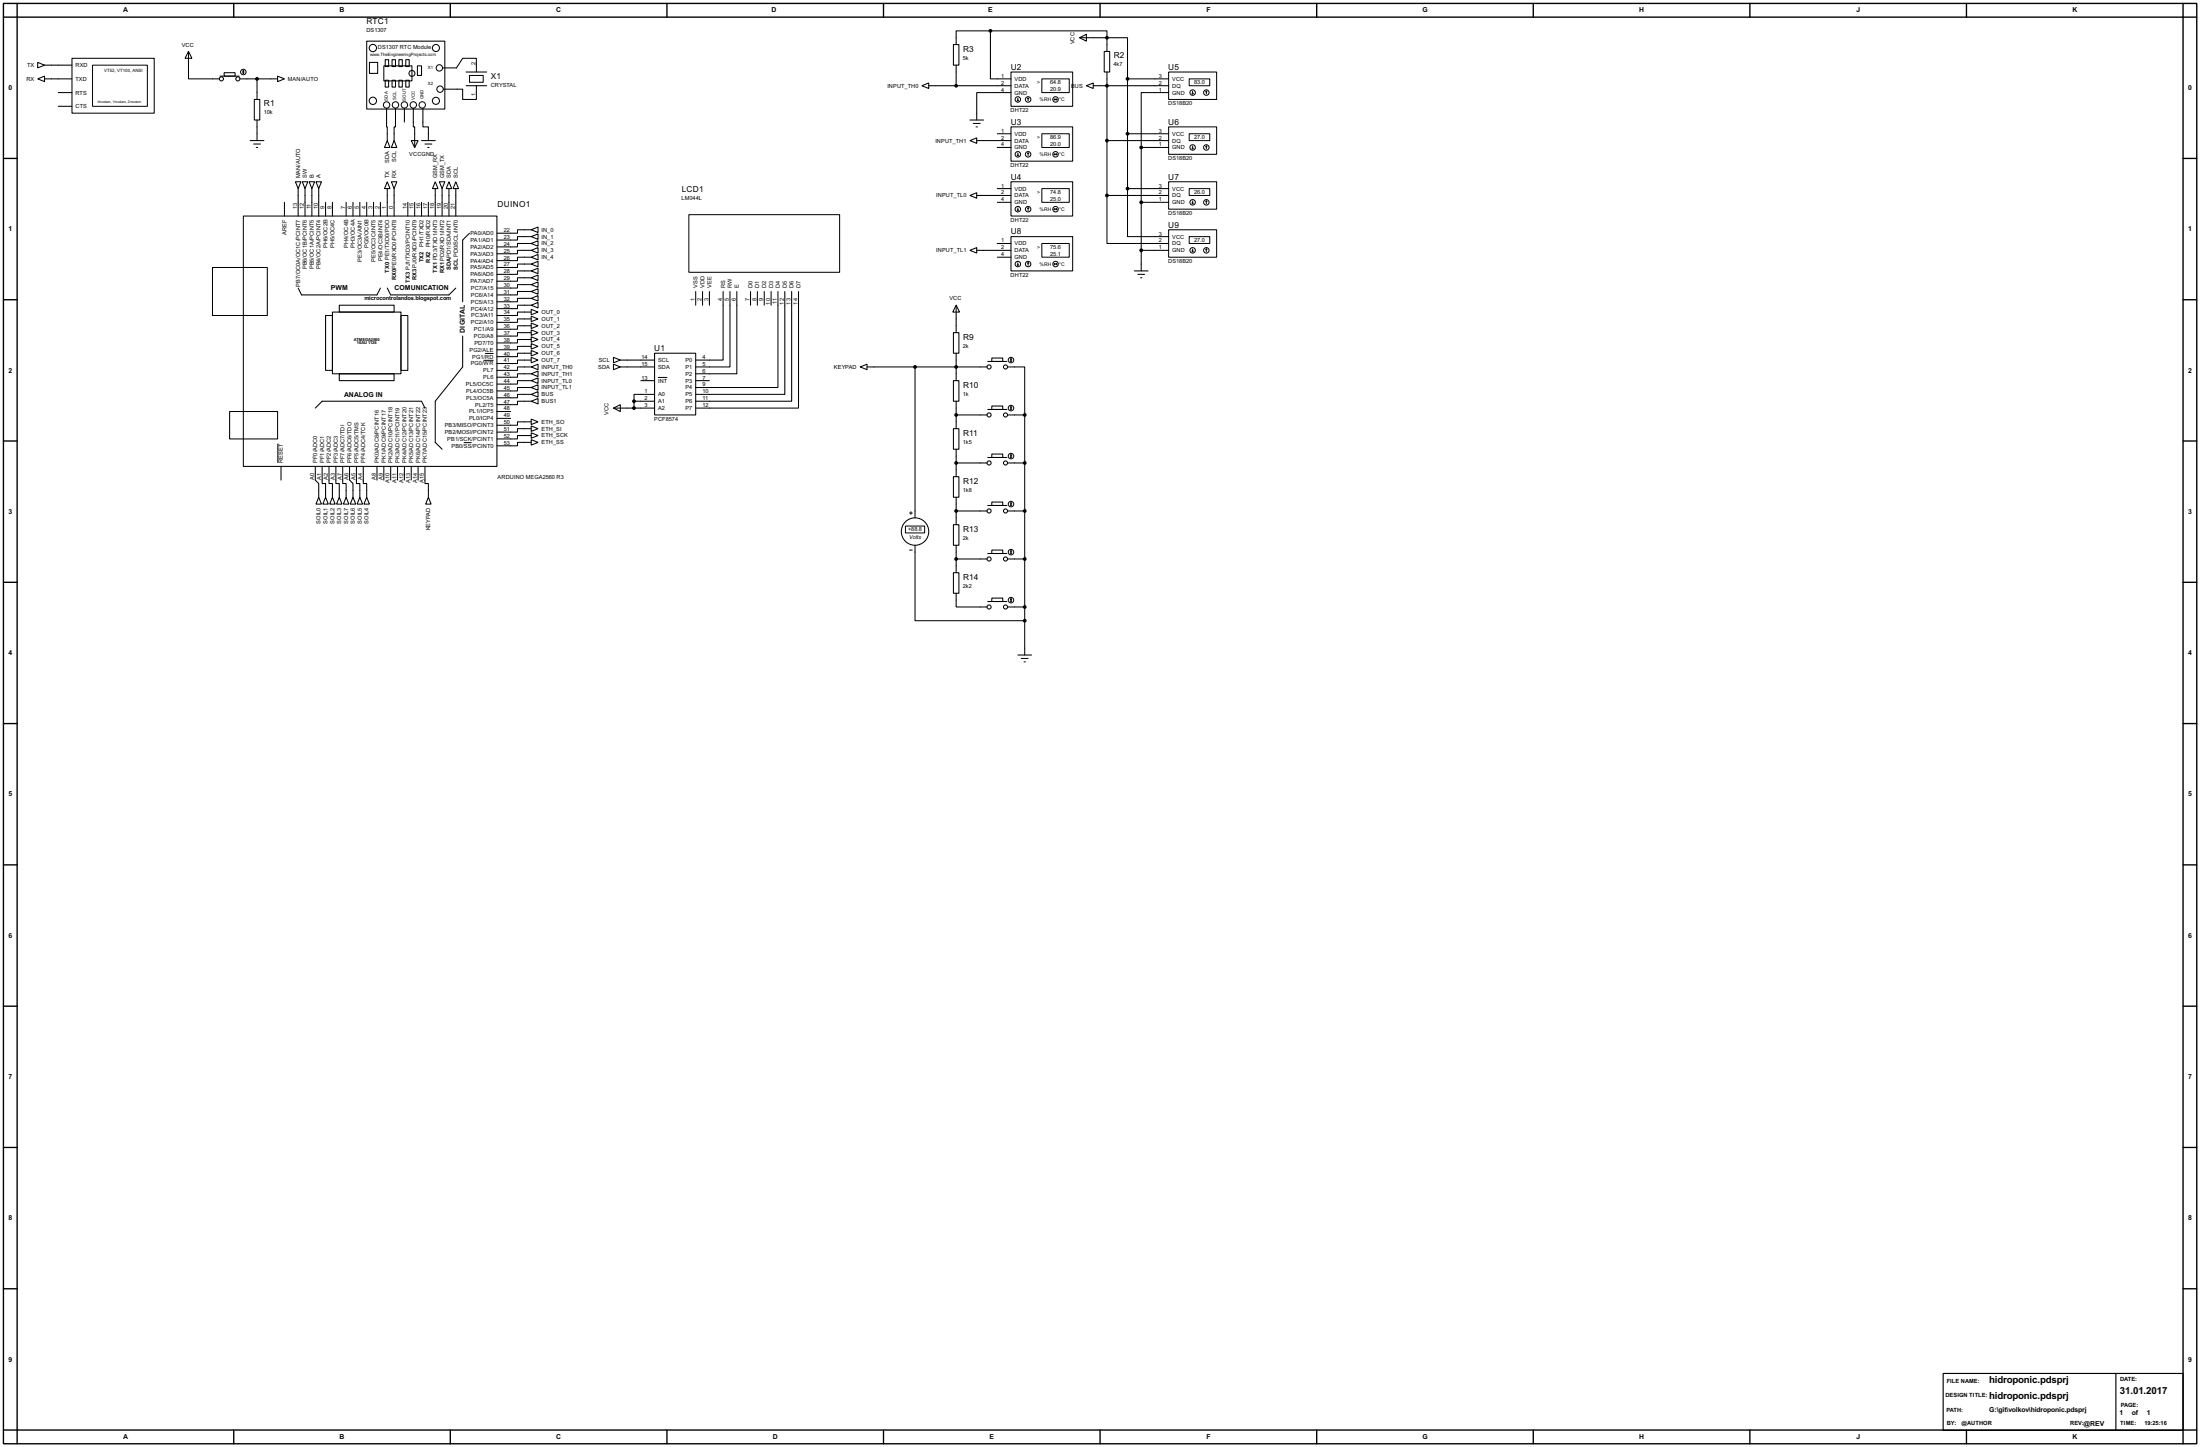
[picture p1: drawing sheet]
<svg xmlns="http://www.w3.org/2000/svg" width="815mm" height="536mm" viewBox="0 0 815 536" stroke-linecap="round" stroke-linejoin="round" font-family="sans-serif">
<g fill="none" stroke="#000" stroke-width=".51">
<path d="M1.3 1.3h812.8v533.4h-812.8zM6.3 6.3h802.7v523.3h-802.7zM6.3 1.3v5h-5M86.6 1.3v5M166.9 1.3v5M247.1 1.3v5M327.4 1.3v5M407.7 1.3v5M487.9 1.3v5M568.2 1.3v5M648.5 1.3v5M728.7 1.3v5"/>
<path d="M809 1.3v5h5.1M1.3 58.7h5M809 58.7h5.1M1.3 111h5M809 111h5.1M1.3 163.3h5M809 163.3h5.1M1.3 215.6h5M809 215.6h5.1M1.3 268h5M809 268h5.1M1.3 320.3h5"/>
<path d="M809 320.3h5.1M1.3 372.6h5M809 372.6h5.1M1.3 424.9h5M809 424.9h5.1M1.3 477.3h5M809 477.3h5.1M1.3 529.6h5v5.1M86.6 529.6v5.1M166.9 529.6v5.1M247.1 529.6v5.1M327.4 529.6v5.1"/>
<path d="M407.7 529.6v5.1M487.9 529.6v5.1M568.2 529.6v5.1M648.5 529.6v5.1M728.7 529.6v5.1M814.1 529.6h-5.1v5.1"/>
</g>
<path d="M720.1 508.6h88.9v21.1h-88.9zM784.1 508.6v21.1" fill="none" stroke="#000" stroke-width=".42"/>
<g fill="none" stroke="#000" stroke-width=".38">
<path d="M69.8 19l1.3 2.6h-2.5zM69.8 19v10.2h11.5M135.9 15.2h28.9v25.2h-28.9zM353.3 16.5h2v7.6h-2zM367 11.4v17.8h7.6M367 11.4h43.2v2.6M367 11.4h-12.7v5.1M400 14l2.6-1.3v2.5zM400 14h10.2M409.2 19h2v7.7h-2zM410.2 14h7.6v15.2M410.2 14v5"/>
<path d="M14 29.2l2.5-1v2zM14 23.1l2.5 1-2.5 1zM16.5 29.2h10.2M16.5 24.1h10.2M21.6 34.3h5.1M21.6 39.4h5.1M26.7 21.6h30.4v20.3h-30.4zM81.5 28.2h7.1M83.1 26.9h4v1.3h-4zM88.9 29.2h14M94.2 36.8h2.1v7.6h-2.1zM95.2 29.2v7.6"/>
<path d="M102.9 28.2l2.5 1-2.5 1zM136.9 23.1h3.1v4.1h-3.1zM142.2 24.4h10.5v5.6h-10.5zM142.7 29.7h1.3v2.6h-1.3zM142.7 22.1h1.3v2.5h-1.3zM145.3 29.7h1.3v2.6h-1.3zM145.3 22.1h1.3v2.5h-1.3zM147.8 29.7h1.3v2.6h-1.3zM147.8 22.1h1.3v2.5h-1.3zM150.4 29.7h1.2v2.6h-1.2zM150.4 22.1h1.2v2.5h-1.2zM154.7 24.4h1.5v3.5h-1.5z"/>
<path d="M164.1 25.1h5.1l2.2-3.5h5.1v5.1M172.7 31.7h7.6M172.7 26.7h7.6M174 27.9h5.1v2.6h-5.1zM176.5 31.7v5.1h-5.1v-3.8h-7.1M341.6 31.7l2.6-1v2.1zM344.2 31.7h30.4M354.3 24.1v7.6M374.6 26.7h22.9v12.7h-22.9zM374.6 34.3h-12.7v10.1M402.6 31.7l2.5-1v2.1zM405.1 31.7h28"/>
<path d="M410.2 26.7v45.7M417.8 29.2h15.3M417.8 29.2v40.6M433.1 26.7h17.7v10.1h-17.7zM433.1 34.3h-10.2v20.3M92.7 52.1h5.1M94 53.3h2.5M95 54.6h.5M95.2 44.4v7.7M143.3 40.1l.2 12M143.5 52.1l1 2.5h-2zM146 52.1l1.1 2.5h-2.1z"/>
<path d="M146.6 40.1v6.9h-.6v5.1M149.9 40.1v5.1M152.4 52.1h2.5l-1.2 2.5zM153.2 40.1v6.9h.5v7.6M156.2 52.1h5.1M156.7 40.1v6.9h2v5.1M157.5 53.3h2.5M158.5 54.6h.5M359.4 52.1l2.5-1v2zM359.4 44.4h5.1M360.7 45.7h2.5M361.7 47h.5"/>
<path d="M361.9 52.1h12.7M369.6 49.5h5M369.6 54.6h5M374.6 47h22.9v12.7h-22.9zM410.2 52.1h22.9M417.8 49.5h15.3M422.9 54.6h10.2M422.9 54.6v45.7M433.1 47h17.7v10.1h-17.7zM105.4 74.9v5.1M109.5 67.3h2l-1 2.5zM110.5 69.8v10.2"/>
<path d="M112 67.3h2l-1 2.5zM113 69.8v10.2M114.6 67.3h2l-1 2.5zM115.6 69.8v10.2M117.1 67.3h2l-1 2.5zM118.1 69.8v10.2M120.6 74.9v5.1M123.2 74.9v5.1M128.3 74.9v5.1M130.8 74.9v5.1M133.3 74.9v5.1M135.9 74.9v5.1"/>
<path d="M138.4 74.9v5.1M141 74.9v5.1M143.5 67.3l1 2.5h-2zM143.5 69.8v10.2M145 67.3h2.1l-1.1 2.5zM146 69.8v10.2M151.1 74.9v5.1M153.7 74.9v5.1M156.2 74.9v5.1M158.7 74.9v5.1M161.3 67.3l1 2.5h-2zM161.3 69.8v10.2"/>
<path d="M162.8 67.3h2l-1 2.5zM163.8 69.8v10.2M166.4 67.3l1 2.5h-2zM166.4 69.8v10.2M168.9 67.3l1 2.5h-2zM168.9 69.8v10.2M359.4 72.4l2.5-1v2zM361.9 72.4h12.7M369.6 69.8h5M369.6 74.9h5M374.6 67.3h22.9v12.7h-22.9zM410.2 72.4v17.8h22.9"/>
<path d="M410.2 72.4h22.9M417.8 69.8v17.8h15.3M417.8 69.8h15.3M422.9 74.9h10.2M433.1 67.3h17.7v10.2h-17.7zM78.7 99.1h20.4v17.7h-20.4zM90.2 80h93.9v92.7h-93.9zM174 86.4l-2.6 2.5v22.9M196.8 85.1l2.6-1v2zM196.8 87.6l2.6-1v2zM196.8 90.2l2.6-1v2zM196.8 92.7l2.6-1v2z"/>
<path d="M196.8 95.2l2.6-1v2.1zM196.8 97.8l2.6-1v2zM196.8 85.1h-5v1.3h-7.7M196.8 87.6h-5v1.3h-7.7M196.8 90.2h-5v1.2h-7.7M196.8 92.7h-5v1.3h-7.7M196.8 95.2h-5v1.3h-7.7M196.8 97.8h-5v1.3h-7.7M359.4 92.7l2.5-1v2zM361.9 92.7h12.7M369.6 90.2h5M369.6 95.2h5"/>
<path d="M374.6 87.6h22.9v12.7h-22.9zM422.9 92.7h10.2M433.1 85.1h17.7v10.1h-17.7zM110.5 106.7l1.3 2.5h27.9l1.3-2.5M120.6 116.8h2.6v20.4h-2.6zM123.2 115.6h25.4v22.8h-25.4zM125.7 113h20.3v2.6h-20.3zM143.5 106.7l1.3 2.5h21.6l2.5-2.5M148.6 116.8h2.5v20.4h-2.5zM196.8 100.3l2.6-1v2zM196.8 102.9l2.6-1v2zM196.8 105.4l2.6-1v2z"/>
<path d="M196.8 107.9l2.6-1v2.1zM196.8 110.5l2.6-1v2zM196.8 113l2.6-1v2zM196.8 114.6l2.6 1-2.6 1zM196.8 117.1l2.6 1-2.6 1zM196.8 119.6l2.6 1-2.6 1.1zM196.8 100.3h-5v1.3h-7.7M196.8 102.9h-5v1.2h-7.7M196.8 107.9h-5v1.3h-7.7M196.8 110.5h-5v1.3h-7.7M196.8 113h-5v1.3h-7.7M196.8 115.6h-5v1.2h-7.7"/>
<path d="M196.8 118.1h-5v1.3h-7.7M196.8 105.4h-5v1.3h-7.7M257.8 107.9v5.1M260.3 107.9v5.1M262.9 107.9v5.1M268 107.9v25.4h-10.2M270.5 107.9v28h-12.7M273 107.9v30.5h-15.2M278.1 107.9v5.1M280.7 107.9v5.1M283.2 107.9v5.1M285.7 107.9v5.1"/>
<path d="M288.3 107.9v35.6h-30.5M290.8 107.9v38.1h-33M293.4 107.9v40.7h-35.6M295.9 107.9v43.2h-38.1M354.3 113l1.3 2.6h-2.5zM354.3 113v10.2M420.4 100.3h5M421.6 101.6h2.6M422.7 102.9h.5M125.7 138.4h20.3v2.6h-20.3zM171.4 124.5v11.4l-10.1 12.7v15.2l2.5 2.6M196.8 135.9l2.6-1v2z"/>
<path d="M196.8 138.4l2.6-1v2zM196.8 122.2l2.6 1-2.6 1zM196.8 124.7l2.6 1-2.6 1zM196.8 127.3l2.6 1-2.6 1zM196.8 129.8l2.6 1-2.6 1zM196.8 132.3l2.6 1-2.6 1.1zM196.8 120.6h-5v1.3h-7.7M196.8 123.2h-5v1.3h-7.7M196.8 125.7h-5v1.3h-7.7M196.8 128.3h-5v1.2h-7.7M196.8 130.8h-5v1.3h-7.7M196.8 133.3h-5v1.3h-7.7"/>
<path d="M196.8 135.9h-5v1.3h-7.7M196.8 138.4h-5v1.3h-7.7M227.3 132.3l2.6 1-2.6 1.1zM227.3 134.9l2.6 1-2.6 1zM229.9 133.3h12.7M229.9 135.9h12.7M242.6 130.8h15.2v22.9h-15.2zM318.8 135.9l2.5-1v2zM321.3 135.9h44.5M339.1 135.9v55.9M353.3 123.2h2v7.6h-2zM354.3 130.8v10.2"/>
<path d="M366 133.9h7.1M367.5 132.6h4.1v1.3h-4.1zM373.4 135.9h6.3v17.8M85.1 152.4h17.8v10.2h-17.8zM116.8 151.1l2.6-2.5h36.8l1.3 2.5M184.1 152.4h5.1M184.1 154.9h5.1M196.8 157.7l2.6 1-2.6 1.1zM196.8 155.2l2.6 1-2.6 1zM196.8 141l2.6-1v2zM196.8 143.5l2.6-1v2zM196.8 146l2.6-1v2.1z"/>
<path d="M196.8 148.6l2.6-1v2zM196.8 141h-5v1.2h-7.7M196.8 143.5h-5v1.3h-7.7M196.8 156.2h-5v1.3h-7.7M196.8 158.7h-5v1.3h-7.7M196.8 146h-5v1.3h-7.7M196.8 148.6h-5v1.3h-7.7M227.3 151.1l2.6-1.2v2.5zM227.3 151.1h15.3M234.9 148.6v2.5M234.9 148.6h7.7M237.5 141h5.1"/>
<path d="M242.6 146h-7.7v2.6M257.8 141h5.1M353.3 141h2v7.6h-2zM353.3 158.7h2v7.7h-2zM354.3 148.6v10.1M354.3 153.7h11.5M366 151.6h7.1M367.5 150.4h4.1v1.2h-4.1zM373.4 153.7h6.3M379.7 153.7v88.9M104.1 172.7v5.1M116.8 172.7v5.1l1.3 1.3v5"/>
<path d="M119.4 172.7v6.4h1.2v5M121.9 172.7v6.4h1.3v5M124.5 172.7v6.4h1.2v5M127 172.7v6.4h1.3v5M129.5 172.7v5.1l1.3 1.3v5M132.1 172.7v6.4h1.2v5M134.6 172.7v6.4h1.3v5M139.7 172.7v5.1M142.2 172.7v5.1M144.8 172.7v5.1M147.3 172.7v5.1M149.9 172.7v5.1"/>
<path d="M152.4 172.7v5.1M154.9 172.7v5.1M157.5 172.7v6.4h1.2v5M196.8 162.8l2.6 1-2.6 1zM196.8 160.3l2.6 1-2.6 1zM196.8 161.3h-5v1.3h-7.7M196.8 163.8h-5v1.3h-7.7M353.3 176.5h2v7.6h-2zM354.3 166.4v10.1M354.3 171.4h11.5M366 169.4h7.1M367.5 168.1h4.1v1.3h-4.1z"/>
<path d="M373.4 171.4h6.3M118.1 184.1l1 2.6h-2zM120.6 184.1l1.1 2.6h-2.1zM123.2 184.1l1 2.6h-2zM125.7 184.1l1 2.6h-2zM128.3 184.1l1 2.6h-2zM130.8 184.1l1 2.6h-2zM133.3 184.1l1.1 2.6h-2.1zM135.9 184.1l1 2.6h-2zM158.7 184.1l1.1 2.6h-2.1zM353.3 194.3h2v7.6h-2zM354.3 184.1v10.2"/>
<path d="M354.3 189.2h11.5M366 187.2h7.1M367.5 185.9h4.1v1.3h-4.1zM373.4 189.2h6.3M339.1 201.9v28h40.6M353.3 212.1h2v7.6h-2zM354.3 219.7v5.1h11.5M354.3 201.9v10.2M354.3 207h11.5M366 205h7.1M367.5 203.7h4.1v1.3h-4.1zM373.4 207h6.3"/>
<path d="M366 222.8h7.1M367.5 221.5h4.1v1.3h-4.1zM373.4 224.8h6.3M377.2 242.6h5.1M378.5 243.8h2.5M379.5 245.1h.5"/>
<circle cx="138.2" cy="17.8" r="1.35"/>
<circle cx="161.5" cy="17.8" r="1.31"/>
<circle cx="82" cy="29.2" r=".76"/>
<circle cx="88.1" cy="29.2" r=".76"/>
<circle cx="138.2" cy="37.3" r="1.35"/>
<circle cx="152.7" cy="27.2" r="1.1"/>
<circle cx="161.5" cy="37.3" r="1.31"/>
<circle cx="366.5" cy="135.9" r=".76"/>
<circle cx="372.6" cy="135.9" r=".76"/>
<circle cx="366.5" cy="153.7" r=".76"/>
<circle cx="372.6" cy="153.7" r=".76"/>
<circle cx="366.5" cy="171.5" r=".76"/>
<circle cx="372.6" cy="171.5" r=".76"/>
<circle cx="339.1" cy="196.8" r="5.1"/>
<circle cx="366.5" cy="189.2" r=".76"/>
<circle cx="372.6" cy="189.2" r=".76"/>
<circle cx="366.5" cy="207" r=".76"/>
<circle cx="372.6" cy="207" r=".76"/>
<circle cx="366.5" cy="224.8" r=".76"/>
<circle cx="372.6" cy="224.8" r=".76"/>
</g>
<g fill="none" stroke="#000" stroke-width=".37">
<path d="M34.3 24.1h20.3v15.3h-20.3zM89.9 26.9l.3 .3M90.2 26.2v1M90.2 26.2l-.3 .2M90.2 26.2l.2 .2M90.4 26.9l-.2 .3M376.9 37.1l.3 .2M377.2 36.3v1M377.4 37.1l-.2 .2M381 36.3l-.3 .3M381 36.3l.3 .3M381 36.3v1"/>
<path d="M386.1 29.2h10.1v5.1h-10.1zM390.7 36.8h1M390.7 36.8l.2 .3M390.9 36.6l-.2 .2M391.4 36.6l.3 .2M391.7 36.8l-.3 .3M440.7 29.2h7.6v2.5h-7.6zM441.7 34.5l.3 .3M442 33.8v1M442.2 34.5l-.2 .3M447 33.8l-.2 .2M447 33.8l.3 .2"/>
<path d="M447 33.8v1M376.9 57.4l.3 .3M377.2 56.6v1.1M377.4 57.4l-.2 .3M381 56.6v1.1M381 56.6l-.3 .3M381 56.6l.3 .3M386.1 49.5h10.1v5.1h-10.1zM390.7 57.1h1M390.7 57.1l.2 .3M390.9 56.9l-.2 .2M391.4 56.9l.3 .2"/>
<path d="M391.7 57.1l-.3 .3M440.7 49.5h7.6v2.6h-7.6zM441.7 54.9l.3 .2M442 54.1v1M442.2 54.9l-.2 .2M447 54.1v1M447 54.1l-.2 .3M447 54.1l.3 .3M255.3 79.5h55.8v21.3h-55.8zM376.9 77.7l.3 .3M377.2 77v1M377.4 77.7l-.2 .3"/>
<path d="M381 77v1M381 77l-.3 .2M381 77l.3 .2M386.1 69.8h10.1v5.1h-10.1zM390.7 77.5h1M390.7 77.5l.2 .2M390.9 77.2l-.2 .3M391.4 77.2l.3 .3M391.7 77.5l-.3 .2M440.7 69.8h7.6v2.6h-7.6zM441.7 75.2l.3 .2M442 74.4v1"/>
<path d="M442.2 75.2l-.2 .2M447 74.4v1M447 74.4l-.2 .3M447 74.4l.3 .3M376.9 98l.3 .3M377.2 97.3v1M377.4 98l-.2 .3M381 97.3v1M381 97.3l-.3 .2M381 97.3l.3 .2M386.1 90.2h10.1v5h-10.1zM390.7 97.8h1"/>
<path d="M390.7 97.8l.2 .2M390.9 97.5l-.2 .3M391.4 97.5l.3 .3M391.7 97.8l-.3 .2M440.7 87.6h7.6v2.6h-7.6zM441.7 93l.3 .2M442 92.2v1M442.2 93l-.2 .2M447 92.2v1M447 92.2l-.2 .3M447 92.2l.3 .3M179.2 133.4h3.7"/>
<path d="M179.7 130.9h3.2M243.8 139.8h3.5M374.4 133.6l.2 .3M374.6 132.8v1.1M374.6 132.8l-.2 .3M374.6 132.8l.3 .3M374.9 133.6l-.3 .3M374.4 151.4l.2 .2M374.6 150.6v1M374.6 150.6l-.2 .3M374.6 150.6l.3 .3M374.9 151.4l-.3 .2"/>
<path d="M103 164.3v7.1M171.9 163.9h2.9M374.4 169.2l.2 .2M374.6 168.4v1M374.6 168.4l-.2 .3M374.6 168.4l.3 .3M374.9 169.2l-.3 .2M335.5 194.8h7.1v2.6h-7.1zM337.1 190h1M337.6 189.5v1M374.4 186.9l.2 .3M374.6 186.2v1"/>
<path d="M374.6 186.2l-.2 .2M374.6 186.2l.3 .2M374.9 186.9l-.3 .3M337.1 203.7h1M374.4 204.7l.2 .3M374.6 204v1M374.6 204l-.2 .2M374.6 204l.3 .2M374.9 204.7l-.3 .3M374.4 222.5l.2 .3M374.6 221.7v1.1M374.6 221.7l-.2 .3"/>
<path d="M374.6 221.7l.3 .3M374.9 222.5l-.3 .3"/>
<circle cx="90.2" cy="26.7" r="1.02"/>
<circle cx="143.3" cy="38.9" r="1.19"/>
<circle cx="146.6" cy="38.9" r="1.19"/>
<circle cx="149.9" cy="38.9" r="1.19"/>
<circle cx="153.2" cy="38.9" r="1.19"/>
<circle cx="156.5" cy="38.9" r="1.19"/>
<circle cx="162.8" cy="25.1" r="1.19"/>
<circle cx="163.1" cy="33" r="1.19"/>
<circle cx="377.2" cy="36.8" r="1.02"/>
<circle cx="381" cy="36.8" r="1.02"/>
<circle cx="391.2" cy="36.8" r="1.02"/>
<circle cx="442" cy="34.3" r="1.02"/>
<circle cx="447" cy="34.3" r="1.02"/>
<circle cx="377.2" cy="57.2" r="1.02"/>
<circle cx="381" cy="57.2" r="1.02"/>
<circle cx="391.2" cy="57.2" r="1.02"/>
<circle cx="442" cy="54.6" r="1.02"/>
<circle cx="447" cy="54.6" r="1.02"/>
<circle cx="377.2" cy="77.5" r="1.02"/>
<circle cx="381" cy="77.5" r="1.02"/>
<circle cx="391.2" cy="77.5" r="1.02"/>
<circle cx="442" cy="74.9" r="1.02"/>
<circle cx="447" cy="74.9" r="1.02"/>
<circle cx="377.2" cy="97.8" r="1.02"/>
<circle cx="381" cy="97.8" r="1.02"/>
<circle cx="391.2" cy="97.8" r="1.02"/>
<circle cx="442" cy="92.7" r="1.02"/>
<circle cx="447" cy="92.7" r="1.02"/>
<circle cx="374.6" cy="133.4" r="1.02"/>
<circle cx="374.6" cy="151.1" r="1.02"/>
<circle cx="374.6" cy="168.9" r="1.02"/>
<circle cx="374.6" cy="186.7" r="1.02"/>
<circle cx="374.6" cy="204.5" r="1.02"/>
<circle cx="374.6" cy="222.3" r="1.02"/>
</g>
<g fill="#000" stroke="#000" stroke-width=".38">
<circle cx="367" cy="11.4" r=".51"/>
<circle cx="410.2" cy="14" r=".51"/>
<circle cx="95.2" cy="29.2" r=".51"/>
<circle cx="354.3" cy="31.7" r=".51"/>
<circle cx="410.2" cy="31.7" r=".51"/>
<circle cx="417.8" cy="29.2" r=".51"/>
<circle cx="410.2" cy="52.1" r=".51"/>
<circle cx="417.8" cy="49.5" r=".51"/>
<circle cx="422.9" cy="54.6" r=".51"/>
<circle cx="410.2" cy="72.4" r=".51"/>
<circle cx="417.8" cy="69.8" r=".51"/>
<circle cx="422.9" cy="74.9" r=".51"/>
<circle cx="422.9" cy="92.7" r=".51"/>
<circle cx="339.1" cy="135.9" r=".51"/>
<circle cx="354.3" cy="135.9" r=".51"/>
<circle cx="234.9" cy="151.1" r=".51"/>
<circle cx="234.9" cy="148.6" r=".51"/>
<circle cx="354.3" cy="153.7" r=".51"/>
<circle cx="379.7" cy="153.7" r=".51"/>
<circle cx="354.3" cy="171.4" r=".51"/>
<circle cx="379.7" cy="171.4" r=".51"/>
<circle cx="354.3" cy="189.2" r=".51"/>
<circle cx="379.7" cy="189.2" r=".51"/>
<circle cx="354.3" cy="207" r=".51"/>
<circle cx="379.7" cy="207" r=".51"/>
<circle cx="379.7" cy="224.8" r=".51"/>
<circle cx="379.7" cy="229.9" r=".51"/>
</g>
<g font-size="4">
<text x="737.1" y="512.2">hidroponic.pdsprj</text>
<text x="737.1" y="517.9">hidroponic.pdsprj</text>
<text x="785.6" y="516.3">31.01.2017</text>
</g>
<g font-size="3.4">
<text x="135.8" y="8.9">RTC1</text>
<text x="356.9" y="19.1">R3</text>
<text x="412.7" y="21.6">R2</text>
<text x="181.9" y="29.3">X1</text>
<text x="374.5" y="25.9">U2</text>
<text x="432.9" y="25.9">U5</text>
<text x="97.8" y="39.4">R1</text>
<text x="374.5" y="46.2">U3</text>
<text x="432.9" y="46.2">U6</text>
<text x="252.6" y="71.2">LCD1</text>
<text x="374.5" y="66.5">U4</text>
<text x="432.9" y="66.5">U7</text>
<text x="184.4" y="76.7">DUINO1</text>
<text x="374.5" y="86.8">U8</text>
<text x="432.9" y="84.3">U9</text>
<text x="356.9" y="125.8">R9</text>
<text x="242.5" y="130">U1</text>
<text x="356.9" y="143.6">R10</text>
<text x="356.9" y="161.3">R11</text>
<text x="356.9" y="179.1">R12</text>
<text x="356.9" y="196.9">R13</text>
<text x="356.9" y="214.7">R14</text>
</g>
<g font-size="2.8">
<text x="45.6" y="4.6">A</text>
<text x="125.9" y="4.6">B</text>
<text x="206.1" y="4.6">C</text>
<text x="285.9" y="4.6">D</text>
<text x="366.2" y="4.6">E</text>
<text x="447.1" y="4.6">F</text>
<text x="527.1" y="4.6">G</text>
<text x="607.4" y="4.6">H</text>
<text x="687.9" y="4.6">J</text>
<text x="768" y="4.6">K</text>
<text x="3.1" y="33.3">0</text>
<text x="810.9" y="33.3">0</text>
<text x="3.1" y="85.6">1</text>
<text x="810.9" y="85.6">1</text>
<text x="122.6" y="107.5">PWM</text>
<text x="146.2" y="107.5">COMUNICATION</text>
<text x="172.3" y="123.1" transform="rotate(-90 172.3 123.1)">DIGITAL</text>
<text x="3.1" y="138">2</text>
<text x="810.9" y="138">2</text>
<text x="127.5" y="146.9">ANALOG IN</text>
<text x="3.1" y="190.3">3</text>
<text x="810.9" y="190.3">3</text>
<text x="3.1" y="242.6">4</text>
<text x="810.9" y="242.6">4</text>
<text x="3.1" y="294.9">5</text>
<text x="810.9" y="294.9">5</text>
<text x="3.1" y="347.3">6</text>
<text x="810.9" y="347.3">6</text>
<text x="3.1" y="399.6">7</text>
<text x="810.9" y="399.6">7</text>
<text x="3.1" y="451.9">8</text>
<text x="810.9" y="451.9">8</text>
<text x="3.1" y="504.2">9</text>
<text x="810.9" y="504.2">9</text>
<text x="737.2" y="522.9">G:\git\volkov\hidroponic.pdsprj</text>
<text x="772.1" y="528">@REV</text>
<text x="785.5" y="523.9">1</text>
<text x="790.1" y="523.9">of</text>
<text x="795.6" y="523.9">1</text>
<text x="45.6" y="532.9">A</text>
<text x="125.9" y="532.9">B</text>
<text x="206.1" y="532.9">C</text>
<text x="286.4" y="532.9">D</text>
<text x="366.7" y="532.9">E</text>
<text x="447.1" y="532.9">F</text>
<text x="527.1" y="532.9">G</text>
<text x="607.4" y="532.9">H</text>
<text x="687.9" y="532.9">J</text>
<text x="768" y="532.9">K</text>
</g>
<g font-size="2.4">
<text x="144.2" y="101" transform="rotate(-90 144.2 101)">TX0 PE1/TXD0/PDO</text>
<text x="156.9" y="97.2" transform="rotate(-90 156.9 97.2)">TX2</text>
<text x="159.5" y="97.3" transform="rotate(-90 159.5 97.3)">RX2 PH0/RXD2</text>
<text x="162" y="101" transform="rotate(-90 162 101)">TX1 PD3/TXD1/INT3</text>
<text x="164.5" y="101.1" transform="rotate(-90 164.5 101.1)">RX1PD2/RXD1/INT2</text>
<text x="167.1" y="100" transform="rotate(-90 167.1 100)">SDAPD1/SDA/INT1</text>
<text x="169.6" y="99.9" transform="rotate(-90 169.6 99.9)">SCLPD0/SCL/INT0</text>
<text x="146.8" y="103.6" transform="rotate(-90 146.8 103.6)">RX0PE0/RXD0/PCINT8</text>
<text x="151.8" y="104.8" transform="rotate(-90 151.8 104.8)">TX3 PJ1/TXD3/PCINT10</text>
<text x="154.4" y="103.6" transform="rotate(-90 154.4 103.6)">RX3PJ0/RXD3/PCINT9</text>
<text x="135" y="111.2">microcontrolandos.blogspot.com</text>
<text x="721.4" y="512">FILE NAME:</text>
<text x="785.7" y="511.5">DATE:</text>
<text x="720.9" y="517.5">DESIGN TITLE:</text>
<text x="785.9" y="520.9">PAGE:</text>
<text x="721.4" y="522.8">PATH:</text>
<text x="721.4" y="527.8">BY:</text>
<text x="726.9" y="527.8">@AUTHOR</text>
<text x="767.2" y="527.9">REV:</text>
<text x="785.7" y="527.9">TIME:</text>
<text x="794.7" y="527.9">19:25:16</text>
</g>
<g font-size="2.3">
<text x="135.8" y="11.9">DS1307</text>
<text x="67.3" y="17.2">VCC</text>
<text x="398.2" y="16.5" transform="rotate(-90 398.2 16.5)">VCC</text>
<text x="140" y="18.2">DS1307 RTC Module</text>
<text x="356.8" y="22.1">5k</text>
<text x="9.8" y="29.9">RX</text>
<text x="10.1" y="24.8">TX</text>
<text x="28" y="24.8">RXD</text>
<text x="28" y="29.9">TXD</text>
<text x="106.7" y="29.9">MAN/AUTO</text>
<text x="176.1" y="24.1" transform="rotate(-90 176.1 24.1)">2</text>
<text x="371" y="28.8">1</text>
<text x="376" y="29.9">VDD</text>
<text x="412.7" y="24.6">4k7</text>
<text x="429.4" y="28.8">3</text>
<text x="434.4" y="29.9">VCC</text>
<text x="28" y="35">RTS</text>
<text x="176.1" y="35.4" transform="rotate(-90 176.1 35.4)">1</text>
<text x="181.9" y="32.2">CRYSTAL</text>
<text x="328.8" y="32.5">INPUT_TH0</text>
<text x="371" y="31.4">2</text>
<text x="371" y="33.9">4</text>
<text x="376" y="32.5">DATA</text>
<text x="376" y="35">GND</text>
<text x="389.2" y="31.2">64.8</text>
<text x="389.2" y="33.7">20.9</text>
<text x="396.9" y="32.5">BUS</text>
<text x="429.4" y="31.4">2</text>
<text x="429.4" y="33.9">1</text>
<text x="434.4" y="32.5">DQ</text>
<text x="434.4" y="35">GND</text>
<text x="442.5" y="31.2">83.0</text>
<text x="28" y="40.1">CTS</text>
<text x="374.5" y="41.5">DHT22</text>
<text x="432.9" y="38.9">DS18B20</text>
<text x="97.7" y="42.4">10k</text>
<text x="346.6" y="52.8">INPUT_TH1</text>
<text x="371" y="51.7">2</text>
<text x="371" y="49.1">1</text>
<text x="376" y="52.8">DATA</text>
<text x="376" y="50.2">VDD</text>
<text x="389.2" y="51.5">86.9</text>
<text x="429.4" y="51.7">2</text>
<text x="429.4" y="49.1">3</text>
<text x="434.4" y="52.8">DQ</text>
<text x="434.4" y="50.2">VCC</text>
<text x="442.5" y="51.5">27.0</text>
<text x="151.7" y="57.9">VCCGND</text>
<text x="371" y="54.2">4</text>
<text x="376" y="55.3">GND</text>
<text x="389.2" y="54.1">20.0</text>
<text x="429.4" y="54.2">1</text>
<text x="432.9" y="59.3">DS18B20</text>
<text x="434.4" y="55.3">GND</text>
<text x="144.2" y="60.3" transform="rotate(-90 144.2 60.3)">SDA</text>
<text x="146.8" y="60.1" transform="rotate(-90 146.8 60.1)">SCL</text>
<text x="374.5" y="61.8">DHT22</text>
<text x="111.2" y="66" transform="rotate(-90 111.2 66)">MAN/AUTO</text>
<text x="113.7" y="66" transform="rotate(-90 113.7 66)">SW</text>
<text x="116.3" y="66" transform="rotate(-90 116.3 66)">B</text>
<text x="118.8" y="66" transform="rotate(-90 118.8 66)">A</text>
<text x="144.2" y="66" transform="rotate(-90 144.2 66)">TX</text>
<text x="146.8" y="66" transform="rotate(-90 146.8 66)">RX</text>
<text x="162" y="66" transform="rotate(-90 162 66)">GSM_RX</text>
<text x="164.5" y="66" transform="rotate(-90 164.5 66)">GSM_TX</text>
<text x="167.1" y="66" transform="rotate(-90 167.1 66)">SDA</text>
<text x="169.6" y="66" transform="rotate(-90 169.6 66)">SCL</text>
<text x="371" y="69.5">1</text>
<text x="376" y="70.6">VDD</text>
<text x="389.2" y="71.8">74.8</text>
<text x="429.4" y="69.5">3</text>
<text x="434.4" y="70.6">VCC</text>
<text x="442.5" y="71.8">26.0</text>
<text x="110.1" y="77.5" transform="rotate(-90 110.1 77.5)">13</text>
<text x="112.6" y="77.5" transform="rotate(-90 112.6 77.5)">12</text>
<text x="115.2" y="77.5" transform="rotate(-90 115.2 77.5)">11</text>
<text x="117.7" y="77.5" transform="rotate(-90 117.7 77.5)">10</text>
<text x="120.3" y="77.5" transform="rotate(-90 120.3 77.5)">9</text>
<text x="122.8" y="77.5" transform="rotate(-90 122.8 77.5)">8</text>
<text x="127.9" y="77.5" transform="rotate(-90 127.9 77.5)">7</text>
<text x="130.4" y="77.5" transform="rotate(-90 130.4 77.5)">6</text>
<text x="133" y="77.5" transform="rotate(-90 133 77.5)">5</text>
<text x="135.5" y="77.5" transform="rotate(-90 135.5 77.5)">4</text>
<text x="138" y="77.5" transform="rotate(-90 138 77.5)">3</text>
<text x="140.6" y="77.5" transform="rotate(-90 140.6 77.5)">2</text>
<text x="143.1" y="77.5" transform="rotate(-90 143.1 77.5)">1</text>
<text x="145.7" y="77.5" transform="rotate(-90 145.7 77.5)">0</text>
<text x="150.7" y="77.5" transform="rotate(-90 150.7 77.5)">14</text>
<text x="153.3" y="77.5" transform="rotate(-90 153.3 77.5)">15</text>
<text x="155.8" y="77.5" transform="rotate(-90 155.8 77.5)">16</text>
<text x="158.4" y="77.5" transform="rotate(-90 158.4 77.5)">17</text>
<text x="160.9" y="77.5" transform="rotate(-90 160.9 77.5)">18</text>
<text x="163.4" y="77.5" transform="rotate(-90 163.4 77.5)">19</text>
<text x="166" y="77.5" transform="rotate(-90 166 77.5)">20</text>
<text x="168.5" y="77.5" transform="rotate(-90 168.5 77.5)">21</text>
<text x="252.6" y="74.1">LM044L</text>
<text x="347" y="73.1">INPUT_TL0</text>
<text x="371" y="72">2</text>
<text x="371" y="74.5">4</text>
<text x="376" y="73.1">DATA</text>
<text x="376" y="75.6">GND</text>
<text x="389.2" y="74.4">25.0</text>
<text x="429.4" y="72">2</text>
<text x="429.4" y="74.5">1</text>
<text x="434.4" y="73.1">DQ</text>
<text x="434.4" y="75.6">GND</text>
<text x="374.5" y="82.1">DHT22</text>
<text x="432.9" y="79.6">DS18B20</text>
<text x="106.1" y="87" transform="rotate(-90 106.1 87)">AREF</text>
<text x="174.4" y="87.1">PA0/AD0</text>
<text x="174.4" y="89.6">PA1/AD1</text>
<text x="186.7" y="86">22</text>
<text x="186.7" y="88.5">23</text>
<text x="200.7" y="85.8">IN_0</text>
<text x="200.7" y="88.3">IN_1</text>
<text x="371" y="89.8">1</text>
<text x="429.4" y="89.8">2</text>
<text x="429.4" y="87.2">3</text>
<text x="434.4" y="88.3">VCC</text>
<text x="442.5" y="89.6">27.0</text>
<text x="121.4" y="91.7" transform="rotate(-90 121.4 91.7)">PH6/OC2B</text>
<text x="123.9" y="91.9" transform="rotate(-90 123.9 91.9)">PH5/OC4C</text>
<text x="129" y="91.7" transform="rotate(-90 129 91.7)">PH4/OC4B</text>
<text x="131.5" y="91.7" transform="rotate(-90 131.5 91.7)">PH3/OC4A</text>
<text x="136.6" y="91.8" transform="rotate(-90 136.6 91.8)">PG5/OC0B</text>
<text x="156.9" y="91.3" transform="rotate(-90 156.9 91.3)">PH1/TXD2</text>
<text x="174.4" y="92.2">PA2/AD2</text>
<text x="174.4" y="94.7">PA3/AD3</text>
<text x="186.7" y="91.1">24</text>
<text x="186.7" y="93.6">25</text>
<text x="200.7" y="90.9">IN_2</text>
<text x="200.7" y="93.4">IN_3</text>
<text x="200.7" y="96">IN_4</text>
<text x="347" y="93.4">INPUT_TL1</text>
<text x="371" y="92.3">2</text>
<text x="371" y="94.9">4</text>
<text x="376" y="93.4">DATA</text>
<text x="376" y="90.9">VDD</text>
<text x="376" y="96">GND</text>
<text x="389.2" y="92.2">75.6</text>
<text x="389.2" y="94.7">25.1</text>
<text x="429.4" y="92.3">1</text>
<text x="434.4" y="90.9">DQ</text>
<text x="434.4" y="93.4">GND</text>
<text x="113.7" y="99.7" transform="rotate(-90 113.7 99.7)">PB6/OC1B/PCINT6</text>
<text x="116.3" y="99.7" transform="rotate(-90 116.3 99.7)">PB5/OC1A/PCINT5</text>
<text x="118.8" y="99.7" transform="rotate(-90 118.8 99.7)">PB4/OC2A/PCINT4</text>
<text x="134.1" y="96.9" transform="rotate(-90 134.1 96.9)">PE3/OC3A/AIN1</text>
<text x="139.1" y="96.9" transform="rotate(-90 139.1 96.9)">PE5/OC3C/INT5</text>
<text x="141.7" y="96.7" transform="rotate(-90 141.7 96.7)">PE4/OC3B/INT4</text>
<text x="174.4" y="97.2">PA4/AD4</text>
<text x="174.4" y="99.8">PA5/AD5</text>
<text x="186.7" y="96.1">26</text>
<text x="186.7" y="98.7">27</text>
<text x="186.7" y="101.2">28</text>
<text x="432.9" y="97.4">DS18B20</text>
<text x="111.2" y="106.2" transform="rotate(-90 111.2 106.2)">PB7/OC0A/OC1C/PCINT7</text>
<text x="174.4" y="102.3">PA6/AD6</text>
<text x="174.4" y="104.9">PA7/AD7</text>
<text x="174.5" y="107.4">PC7/A15</text>
<text x="186.7" y="103.8">29</text>
<text x="186.7" y="106.3">30</text>
<text x="258.5" y="106.6" transform="rotate(-90 258.5 106.6)">VSS</text>
<text x="261.1" y="106.6" transform="rotate(-90 261.1 106.6)">VDD</text>
<text x="263.6" y="106.6" transform="rotate(-90 263.6 106.6)">VEE</text>
<text x="268.7" y="106.6" transform="rotate(-90 268.7 106.6)">RS</text>
<text x="271.2" y="106.6" transform="rotate(-90 271.2 106.6)">RW</text>
<text x="273.8" y="106.6" transform="rotate(-90 273.8 106.6)">E</text>
<text x="278.8" y="106.6" transform="rotate(-90 278.8 106.6)">D0</text>
<text x="281.4" y="106.6" transform="rotate(-90 281.4 106.6)">D1</text>
<text x="283.9" y="106.6" transform="rotate(-90 283.9 106.6)">D2</text>
<text x="286.5" y="106.6" transform="rotate(-90 286.5 106.6)">D3</text>
<text x="289" y="106.6" transform="rotate(-90 289 106.6)">D4</text>
<text x="291.5" y="106.6" transform="rotate(-90 291.5 106.6)">D5</text>
<text x="294.1" y="106.6" transform="rotate(-90 294.1 106.6)">D6</text>
<text x="296.6" y="106.6" transform="rotate(-90 296.6 106.6)">D7</text>
<text x="374.5" y="102.4">DHT22</text>
<text x="174.5" y="109.9">PC6/A14</text>
<text x="174.5" y="112.5">PC5/A13</text>
<text x="186.7" y="108.8">31</text>
<text x="186.7" y="111.4">32</text>
<text x="186.7" y="113.9">33</text>
<text x="257.4" y="111.6" transform="rotate(-90 257.4 111.6)">1</text>
<text x="260" y="111.6" transform="rotate(-90 260 111.6)">2</text>
<text x="262.5" y="111.6" transform="rotate(-90 262.5 111.6)">3</text>
<text x="267.6" y="111.6" transform="rotate(-90 267.6 111.6)">4</text>
<text x="270.1" y="111.6" transform="rotate(-90 270.1 111.6)">5</text>
<text x="272.7" y="111.6" transform="rotate(-90 272.7 111.6)">6</text>
<text x="277.7" y="111.6" transform="rotate(-90 277.7 111.6)">7</text>
<text x="280.3" y="111.6" transform="rotate(-90 280.3 111.6)">8</text>
<text x="282.8" y="111.6" transform="rotate(-90 282.8 111.6)">9</text>
<text x="285.4" y="112.8" transform="rotate(-90 285.4 112.8)">10</text>
<text x="287.9" y="112.6" transform="rotate(-90 287.9 112.6)">11</text>
<text x="290.4" y="112.8" transform="rotate(-90 290.4 112.8)">12</text>
<text x="293" y="112.8" transform="rotate(-90 293 112.8)">13</text>
<text x="295.5" y="112.8" transform="rotate(-90 295.5 112.8)">14</text>
<text x="351.8" y="111.2">VCC</text>
<text x="174.5" y="115">PC4/A12</text>
<text x="174.7" y="117.6">PC3/A11</text>
<text x="186.7" y="116.5">34</text>
<text x="186.7" y="119">35</text>
<text x="200.7" y="116.3">OUT_0</text>
<text x="200.7" y="118.8">OUT_1</text>
<text x="174.5" y="120.1">PC2/A10</text>
<text x="175.6" y="122.6">PC1/A9</text>
<text x="175.6" y="125.2">PC0/A8</text>
<text x="186.7" y="121.5">36</text>
<text x="186.7" y="124.1">37</text>
<text x="200.7" y="121.4">OUT_2</text>
<text x="200.7" y="123.9">OUT_3</text>
<text x="174" y="130.3">PG2/ALE</text>
<text x="175.8" y="127.7">PD7/T0</text>
<text x="186.7" y="126.6">38</text>
<text x="186.7" y="129.2">39</text>
<text x="186.7" y="131.7">40</text>
<text x="200.7" y="126.4">OUT_4</text>
<text x="200.7" y="129">OUT_5</text>
<text x="200.7" y="131.5">OUT_6</text>
<text x="356.8" y="128.7">2k</text>
<text x="174.4" y="135.3">PG0/WR</text>
<text x="175" y="132.8">PG1/RD</text>
<text x="179.1" y="137.9">PL7</text>
<text x="186.7" y="134.2">41</text>
<text x="186.7" y="136.8">42</text>
<text x="200.7" y="136.6">INPUT_TH0</text>
<text x="200.7" y="134.1">OUT_7</text>
<text x="221.7" y="136.6">SDA</text>
<text x="221.9" y="134.1">SCL</text>
<text x="237.7" y="133">14</text>
<text x="237.7" y="135.5">15</text>
<text x="243.9" y="134.1">SCL</text>
<text x="243.9" y="136.6">SDA</text>
<text x="254" y="134.1">P0</text>
<text x="254" y="136.6">P1</text>
<text x="260.3" y="133">4</text>
<text x="260.3" y="135.5">5</text>
<text x="309" y="136.6">KEYPAD</text>
<text x="172.6" y="143">PL5/OC5C</text>
<text x="179.1" y="140.4">PL6</text>
<text x="186.7" y="139.3">43</text>
<text x="186.7" y="141.9">44</text>
<text x="200.7" y="139.1">INPUT_TH1</text>
<text x="200.7" y="141.7">INPUT_TL0</text>
<text x="237.7" y="140.6">13</text>
<text x="243.9" y="141.7">INT</text>
<text x="254" y="139.1">P2</text>
<text x="254" y="141.7">P3</text>
<text x="260.3" y="138">6</text>
<text x="260.3" y="140.6">7</text>
<text x="260.3" y="143.1">9</text>
<text x="172.8" y="145.5">PL4/OC5B</text>
<text x="172.8" y="148">PL3/OC5A</text>
<text x="186.7" y="144.4">45</text>
<text x="186.7" y="146.9">46</text>
<text x="186.7" y="149.5">47</text>
<text x="200.7" y="144.2">INPUT_TL1</text>
<text x="200.7" y="146.8">BUS</text>
<text x="200.7" y="149.3">BUS1</text>
<text x="238.9" y="145.7">1</text>
<text x="238.9" y="148.2">2</text>
<text x="243.9" y="146.8">A0</text>
<text x="243.9" y="149.3">A1</text>
<text x="254" y="144.2">P4</text>
<text x="254" y="146.8">P5</text>
<text x="254" y="149.3">P6</text>
<text x="260.3" y="145.7">10</text>
<text x="260.3" y="148.2">11</text>
<text x="356.8" y="146.5">1k</text>
<text x="173.8" y="153.1">PL1/ICP5</text>
<text x="173.8" y="155.7">PL0/ICP4</text>
<text x="176.1" y="150.6">PL2/T5</text>
<text x="186.7" y="152">48</text>
<text x="186.7" y="154.6">49</text>
<text x="225.5" y="153.6" transform="rotate(-90 225.5 153.6)">VCC</text>
<text x="238.9" y="150.7">3</text>
<text x="242.4" y="155.8">PCF8574</text>
<text x="243.9" y="151.8">A2</text>
<text x="254" y="151.8">P7</text>
<text x="260.3" y="150.7">12</text>
<text x="164.8" y="158.2">PB3/MISO/PCINT3</text>
<text x="164.8" y="160.7">PB2/MOSI/PCINT2</text>
<text x="186.7" y="157.1">50</text>
<text x="186.7" y="159.6">51</text>
<text x="200.7" y="159.5">ETH_SI</text>
<text x="200.7" y="156.9">ETH_SO</text>
<text x="165.8" y="163.3">PB1/SCK/PCINT1</text>
<text x="167.3" y="165.8">PB0/SS/PCINT0</text>
<text x="186.7" y="162.2">52</text>
<text x="186.7" y="164.7">53</text>
<text x="200.7" y="164.5">ETH_SS</text>
<text x="200.7" y="162">ETH_SCK</text>
<text x="356.8" y="164.3">1k5</text>
<text x="104.9" y="171.4" transform="rotate(-90 104.9 171.4)">RESET</text>
<text x="117.6" y="171.4" transform="rotate(-90 117.6 171.4)">PF0/ADC0</text>
<text x="120.1" y="171.4" transform="rotate(-90 120.1 171.4)">PF1/ADC1</text>
<text x="122.6" y="171.4" transform="rotate(-90 122.6 171.4)">PF2/ADC2</text>
<text x="125.2" y="171.4" transform="rotate(-90 125.2 171.4)">PF3/ADC3</text>
<text x="127.7" y="171.4" transform="rotate(-90 127.7 171.4)">PF7/ADC7/TDI</text>
<text x="130.3" y="171.4" transform="rotate(-90 130.3 171.4)">PF6/ADC6/TDO</text>
<text x="132.8" y="171.4" transform="rotate(-90 132.8 171.4)">PF5/ADC5/TMS</text>
<text x="135.3" y="171.4" transform="rotate(-90 135.3 171.4)">PF4/ADC4/TCK</text>
<text x="140.4" y="171.4" transform="rotate(-90 140.4 171.4)">PK0/ADC8/PCINT16</text>
<text x="143" y="171.4" transform="rotate(-90 143 171.4)">PK1/ADC9/PCINT17</text>
<text x="145.5" y="171.4" transform="rotate(-90 145.5 171.4)">PK2/ADC10/PCINT18</text>
<text x="148" y="171.4" transform="rotate(-90 148 171.4)">PK3/ADC11/PCINT19</text>
<text x="150.6" y="171.4" transform="rotate(-90 150.6 171.4)">PK4/ADC12/PCINT20</text>
<text x="153.1" y="171.4" transform="rotate(-90 153.1 171.4)">PK5/ADC13/PCINT21</text>
<text x="155.7" y="171.4" transform="rotate(-90 155.7 171.4)">PK6/ADC14/PCINT22</text>
<text x="158.2" y="171.4" transform="rotate(-90 158.2 171.4)">PK7/ADC15/PCINT23</text>
<text x="116.5" y="177.8" transform="rotate(-90 116.5 177.8)">A0</text>
<text x="119" y="177.8" transform="rotate(-90 119 177.8)">A1</text>
<text x="121.5" y="177.8" transform="rotate(-90 121.5 177.8)">A2</text>
<text x="124.1" y="177.8" transform="rotate(-90 124.1 177.8)">A3</text>
<text x="126.6" y="177.8" transform="rotate(-90 126.6 177.8)">A7</text>
<text x="129.2" y="177.8" transform="rotate(-90 129.2 177.8)">A6</text>
<text x="131.7" y="177.8" transform="rotate(-90 131.7 177.8)">A5</text>
<text x="134.2" y="177.8" transform="rotate(-90 134.2 177.8)">A4</text>
<text x="139.3" y="177.8" transform="rotate(-90 139.3 177.8)">A8</text>
<text x="141.9" y="177.8" transform="rotate(-90 141.9 177.8)">A9</text>
<text x="144.4" y="178.9" transform="rotate(-90 144.4 178.9)">A10</text>
<text x="146.9" y="178.8" transform="rotate(-90 146.9 178.8)">A11</text>
<text x="149.5" y="178.9" transform="rotate(-90 149.5 178.9)">A12</text>
<text x="152" y="178.9" transform="rotate(-90 152 178.9)">A13</text>
<text x="154.6" y="178.9" transform="rotate(-90 154.6 178.9)">A14</text>
<text x="157.1" y="178.9" transform="rotate(-90 157.1 178.9)">A15</text>
<text x="184.4" y="177.4">ARDUINO MEGA2560 R3</text>
<text x="356.8" y="182.1">1k8</text>
<text x="118.8" y="194" transform="rotate(-90 118.8 194)">SOIL0</text>
<text x="121.4" y="194" transform="rotate(-90 121.4 194)">SOIL1</text>
<text x="123.9" y="194" transform="rotate(-90 123.9 194)">SOIL2</text>
<text x="126.4" y="194" transform="rotate(-90 126.4 194)">SOIL3</text>
<text x="129" y="194" transform="rotate(-90 129 194)">SOIL7</text>
<text x="131.5" y="194" transform="rotate(-90 131.5 194)">SOIL6</text>
<text x="134.1" y="194" transform="rotate(-90 134.1 194)">SOIL5</text>
<text x="136.6" y="194" transform="rotate(-90 136.6 194)">SOIL4</text>
<text x="159.5" y="196.4" transform="rotate(-90 159.5 196.4)">KEYPAD</text>
<text x="336.5" y="196.8">+88.8</text>
<text x="356.8" y="199.9">2k</text>
<text x="356.8" y="217.6">2k2</text>
</g>
<text font-size="2.2" x="337" y="199.8">Volts</text>
<g font-size="2.1">
<text x="384.3" y="31.1">&gt;</text>
<text x="385.3" y="37.4">%RH</text>
<text x="392.5" y="37.4">°C</text>
<text x="384.3" y="51.4">&gt;</text>
<text x="385.3" y="57.7">%RH</text>
<text x="392.5" y="57.7">°C</text>
<text x="384.3" y="71.7">&gt;</text>
<text x="385.3" y="78.1">%RH</text>
<text x="392.5" y="78.1">°C</text>
<text x="384.3" y="92">&gt;</text>
<text x="385.3" y="98.4">%RH</text>
<text x="392.5" y="98.4">°C</text>
</g>
<g font-size="1.8">
<text x="137.1" y="20.8">www.TheEngineeringProjects.com</text>
<text x="38.6" y="26.6">VT52, VT100, ANSI</text>
<text x="158.6" y="25.4">X1</text>
<text x="158.6" y="31.5">X2</text>
<text x="143.8" y="37.2" transform="rotate(-90 143.8 37.2)">SDA</text>
<text x="146.8" y="37.1" transform="rotate(-90 146.8 37.1)">SCL</text>
<text x="150.4" y="37.3" transform="rotate(-90 150.4 37.3)">SOUT</text>
<text x="153.7" y="37" transform="rotate(-90 153.7 37)">VCC</text>
<text x="157" y="36.8" transform="rotate(-90 157 36.8)">GND</text>
</g>
<g font-size="1.7">
<text x="131.2" y="126.2">ATMEGA2560</text>
<text x="132.3" y="127.5">16AU 1126</text>
</g>
<text font-size="1.4" x="36.1" y="38.2">Xmodem, Ymodem, Zmodem</text>
</svg>
